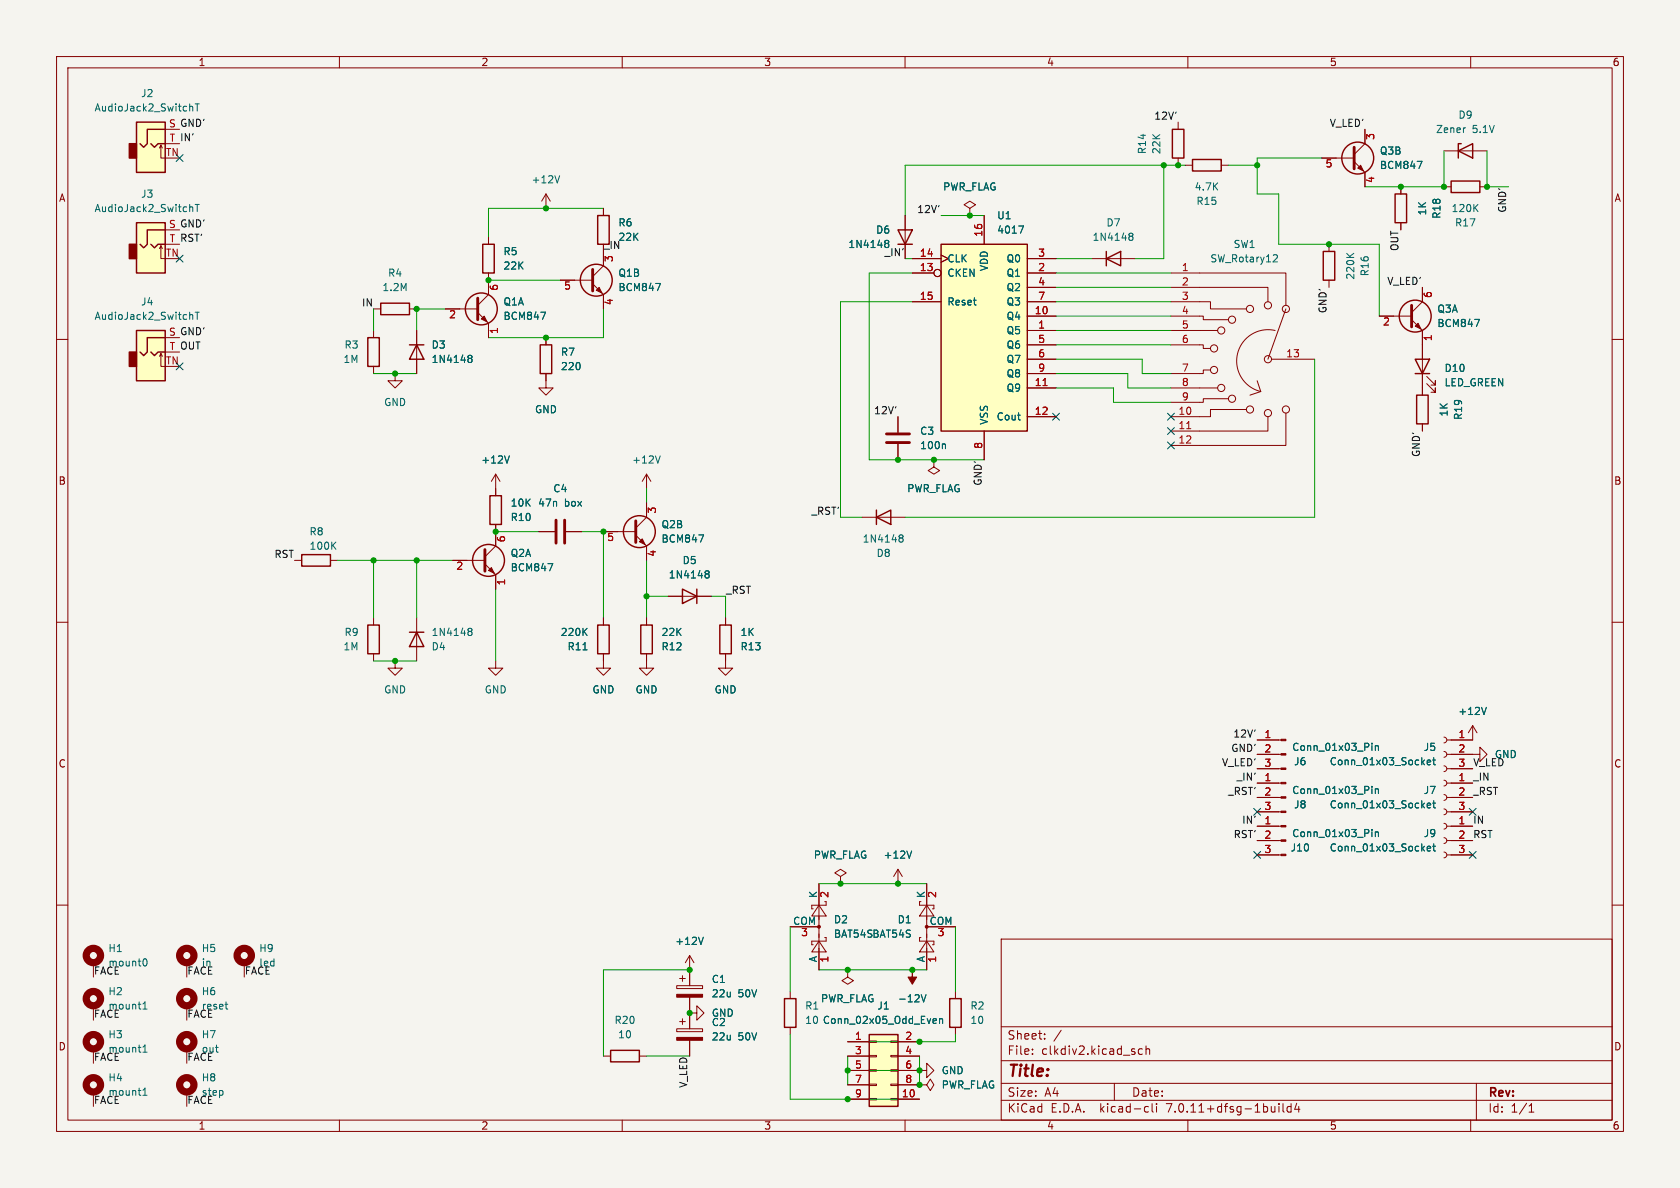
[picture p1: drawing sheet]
<svg xmlns="http://www.w3.org/2000/svg" width="297mm" height="210mm" viewBox="0 0 297 210" stroke-linecap="round" stroke-linejoin="round" font-family="sans-serif">
<path d="M0 0h297v210h-297z" fill="#f5f4ef" stroke="#f5f4ef" stroke-width=".18"/>
<g fill="none" stroke="#840000" stroke-width=".18">
<path d="M10 10h277v190h-277zM12 12h273v186h-273zM60 10v2M110 10v2M160 10v2M210 10v2M260 10v2M28.2 26.2l.2-.5v2.2h.8M28.4 25.7l.3 .5M29.2 22.9h2.5M29.2 25.4h2.5M96.5 34.3l-.7 1.3"/>
<path d="M96.5 34.3v2.5M96.5 34.3l.8 1.3M106.7 36.8v1.3M160 38.1v7.6M171.4 36.8l1.1-.6-1.1-.6-1 .6 1 .6v1.3M171.4 38.1h.1M174 38.1v5.1M208.3 21.6v1.3M208.3 27.9v1.3M209.5 29.2h1.3M215.9 29.2h1.3M233.7 27.9h5.7"/>
<path d="M239.4 28.6l1.9 1.9v2.5M241.3 22.9v2.5l-1.9 1.9M247.6 33v1.3M247.6 39.4v1.2M255.3 26.7h7.6M255.3 33h1.2M261.6 33h1.3M10 60h2M28.2 43.9l.2-.5v2.3h.8M28.4 43.4l.3 .5M29.2 40.6h2.5M29.2 43.2h2.5"/>
<path d="M29.2 59.7h2.5M66 58.4v1.3M66 54.6h1.3M72.4 54.6h1.3M73.7 58.4v7.6M78.7 54.6h5.8M84.5 55.2l1.9 2v2.5M86.4 41.9v1.3M86.4 48.3v3.8l-1.9 1.9M96.5 59.7v1.3M99.1 49.5h5.7M104.8 50.2l1.9 1.9v2.5"/>
<path d="M106.7 44.5v2.5l-1.9 1.9M161.3 48.3h3.8M161.3 45.7h5.1M161.3 53.3h5.1M166.4 45.1l1.2 .6-1.2 .7M181.6 58.4h5.1M181.6 55.9h5.1M181.6 48.3h5.1M181.6 45.7h5.1M181.6 53.3h5.1M181.6 50.8h5.1M193 45.7h7.7"/>
<path d="M207 48.3h20.3v5.7M207 50.8h17.2v2.5M207 53.3h7v1.3h6.3M207 55.9h5.7v.6h4.5M207 58.4h8.3M225.4 58.4a5.5 5.5 0 0 0-6.6 4.2 5.5 5.5 0 0 0 4.1 6.6M227.3 54.6l-3.1 8.9M234.9 43.2v1.3M234.9 49.5v1.3M243.8 55.9h5.8M249.6 56.5l1.9 1.9v11.5M251.5 50.8v2.5l-1.9 1.9"/>
<path d="M285 60h2M28.2 63l.2-.5v2.3h.8M28.4 62.5l.3 .5M29.2 62.2h2.5M66 64.8v1.2M69.8 66v1.3h1.3l-1.3 1.3-1.2-1.3h1.2M96.5 66v2.6h1.3l-1.3 1.3-1.3-1.3h1.3M158.7 73.7v2.8M158.7 78.5v2.8M174 76.2v5.1M181.6 68.6h5.1M181.6 73.7h5.1"/>
<path d="M181.6 61h5.1M181.6 63.5h5.1M181.6 66h5.1M207 61h5.7v.6h1.3M207 68.6h8.3M214 65.4h-1.3v.6h-5.7M217.2 70.5h-4.5v.6h-5.7M220.3 72.4h-6.3v1.3h-7M222.2 67.3l.7 1.9M222.9 69.2l-1.9 .7M224.2 73.7v2.5h-17.2M224.8 63.5h7.6"/>
<path d="M227.3 73v5.7h-20.3M251.5 74.9v1.3M252.2 67.8l1.5 1.5v-.7v.7h-.7M252.2 66.5l1.5 1.6v-.8v.8h-.7M52.1 99.1h1.2M58.4 99.1h1.3M80 99.1h5.7M85.7 99.7l1.9 1.9v2.5M87.6 83.8v3.8M87.6 92.7v3.8l-1.9 1.9M87.6 83.8l-.7 1.3M87.6 83.8l.8 1.3"/>
<path d="M95.2 94h2.8M100.1 94h2.8M106.7 94h5.7M112.4 94.6l1.9 1.9v2.6M114.3 83.8l-.8 1.3M114.3 83.8v2.6M114.3 88.9v2.5l-1.9 1.9M114.3 83.8l.8 1.3M152.4 91.4h7.6M165.1 81.3v1.3l1 .6-1 .6-1-.6 1-.6M165.1 81.3h.1M10 110h2"/>
<path d="M66 109.2v1.3M66 115.6v1.2M69.8 116.8v1.3h1.3l-1.3 1.3-1.2-1.3h1.2M73.7 109.2v7.6M87.6 116.8v1.3h1.3l-1.3 1.3-1.2-1.3h1.2M106.7 115.6v2.5h1.2l-1.2 1.3-1.3-1.3h1.3M106.7 109.2v1.3M114.3 115.6v2.5h1.3l-1.3 1.3-1.3-1.3h1.3M114.3 109.2v1.3M118.1 105.4h7.6M128.3 115.6v2.5h1.2l-1.2 1.3-1.3-1.3h1.3M128.3 109.2v1.3"/>
<path d="M285 110h2M222.2 138.4h4.3M222.2 135.9h4.3M222.2 133.4h4.3M222.2 130.8h4.3M255.3 135.4l.3 .1 .2 .4-.2 .3-.3 .2M255.3 132.8l.3 .2 .2 .3-.2 .4-.3 .2M255.3 130.3l.3 .2 .2 .3-.2 .4-.3 .1M255.3 137.9l.3 .2 .2 .3-.2 .4-.3 .1M255.8 133.4h5.8v-1.3l1.3 1.3-1.3 1.2v-1.2M255.8 138.4h4.5M255.8 135.9h4.5"/>
<path d="M260.3 128.3l-.7 1.2M260.3 128.3v2.5h-4.5M260.3 128.3l.8 1.2M10 160h2M144.8 156.2v15.3M146 159.4v.6h-2.5v.7h.3M148.6 154.9l1-.6-1-.6-1 .6 1 .6v1.3M148.6 156.2h.1M158.7 153.7v2.5M158.7 153.7l-.7 1.2M158.7 153.7l.8 1.2M162.8 159.4h-.2v.6h2.5v.7h-.3"/>
<path d="M163.8 156.2v15.3M222.2 143.5h4.3M222.2 141h4.3M222.2 151.1h4.3M222.2 148.6h4.3M222.2 146.1h4.3M255.3 143l.3 .2 .2 .3-.2 .4-.3 .1M255.3 140.5l.3 .1 .2 .3-.2 .4-.3 .2M255.3 150.6l.3 .2 .2 .3-.2 .4-.3 .1M255.3 148.1l.3 .1 .2 .4-.2 .3-.3 .2M255.3 145.5l.3 .2 .2 .3-.2 .4-.3 .2M255.8 143.5h4.5"/>
<path d="M255.8 141h4.5M255.8 151.1h4.5M255.8 148.6h4.5M255.8 146.1h4.5M285 160h2M16.5 170.2v2.5M16.5 177.8v2.5M33 170.2v2.5M33 177.8v2.5M43.2 170.2v2.5M119.6 174.2h4.6v.6h-4.6zM120.1 173h1.1"/>
<path d="M120.6 172.5v1M121.9 179.1h1.3v-1.3l1.3 1.3-1.3 1.2v-1.2M121.9 168.9l-.7 1.3M121.9 168.9v5.3M121.9 176.3v5.6M121.9 168.9l.8 1.3M139.7 163.8h5.1M139.7 175.3v1.2M144.8 166.4l1.2 1.9h-2.5zM144.8 160l1.2 1.9h-2.5zM145.8 165.7h.2v.7h-2.5v.6h.3M149.9 171.5v1.2l1 .7-1 .6-1.1-.6 1.1-.7"/>
<path d="M149.9 171.5h.1M162.8 165.7h-.2v.7h2.5v.6h-.3M163.8 166.4l1.3 1.9h-2.5zM163.8 160l1.3 1.9h-2.5zM163.8 163.8h5.1M168.9 175.3v1.2M177 166h108v32h-108zM16.5 185.4v2.6M16.5 193v2.6M33 185.4v2.6M33 193v2.6M60 198v2"/>
<path d="M106.7 186.7h1.2M110 198v2M113 186.7h1.3M119.6 181.9h4.6v.5h-4.6zM120.1 180.6h1.1M120.6 180.1v1M121.9 183.9v2.8M139.7 181.6v1.3M149.9 186.7h3.8M149.9 184.2h3.8M149.9 194.3h3.8M149.9 189.2h3.8"/>
<path d="M149.9 191.8h3.8M153.7 194.2h1.2v.2h-1.2zM153.7 191.6h1.2v.3h-1.2zM153.7 189.1h1.2v.3h-1.2zM153.7 186.6h1.2v.2h-1.2zM153.7 184h1.2v.3h-1.2zM157.5 194.2h1.2v.2h-1.2zM157.5 191.6h1.2v.3h-1.2zM157.5 189.1h1.2v.3h-1.2zM157.5 186.6h1.2v.2h-1.2zM157.5 184h1.2v.3h-1.2zM158.7 189.2h5.1v-1.2l1.3 1.2-1.3 1.3v-1.3"/>
<path d="M158.7 186.7h3.9M158.7 184.2h3.9M158.7 194.3h3.9M158.7 191.8h3.9M160 198v2M162.6 191.8h1.2l.7-1 .6 1-.6 1-.7-1M162.6 191.8h.1M168.9 181.6v1.3M177 194.5h108M177 191.5h108M177 187.5h108M177 181.5h108"/>
<path d="M182.5 186.3v.1M182.5 185.5v.1M184.7 183.6v.1M184.7 182.8v.1M187.6 182.1l-1.3 2M197 191.5v3M202 185.5l-.5-.1-.3 .3v.4l.2 .2h.6M202.6 195.6l.4 .1M202.6 185.5l.2-.1 .4 .1v.9M202.6 184.9v1.5M203 196.5l-.4 .1M203.7 195.1v1.3l.2 .2"/>
<path d="M204.5 195.1v.1M204.5 195.6v1M210 198v2M226.1 195.1v.1M226.1 195.6v1M226.8 195.1v1.3l.2 .2M228.2 195.7l-.4-.1-.3 .3v.4l.2 .2h.5M228.2 195.1v1.5M229.2 195l-.3 1.1h.9M229.6 195.6v1M260 198v2M261 191.5v6.5"/>
<path d="M270.3 196.6h.9M270.3 195.5l.4-.4v1.5"/>
<circle cx="165.7" cy="48.3" r=".63"/>
<circle cx="215.9" cy="58.4" r=".63"/>
<circle cx="217.8" cy="56.5" r=".63"/>
<circle cx="221" cy="54.6" r=".63"/>
<circle cx="224.2" cy="54" r=".63"/>
<circle cx="227.3" cy="54.6" r=".63"/>
<circle cx="214.6" cy="65.4" r=".63"/>
<circle cx="214.6" cy="61.6" r=".63"/>
<circle cx="215.9" cy="68.6" r=".63"/>
<circle cx="217.8" cy="70.5" r=".63"/>
<circle cx="221" cy="72.4" r=".63"/>
<circle cx="224.2" cy="73" r=".63"/>
<circle cx="224.2" cy="63.5" r=".63"/>
<circle cx="227.3" cy="72.4" r=".63"/>
</g>
<g fill="#ffffc2" stroke="#ffffc2" stroke-width=".18">
<path d="M24.1 21.6h5.1v8.9h-5.1z"/>
<path d="M166.4 43.2h15.2v33h-15.2z"/>
<path d="M24.1 39.4h5.1v8.9h-5.1z"/>
<path d="M24.1 58.4h5.1v8.9h-5.1z"/>
<path d="M153.7 182.9h5v12.7h-5z"/>
</g>
<g fill="#840000" stroke="#840000" stroke-width=".25">
<path d="M22.9 25.4h1.2v2.5h-1.2z"/>
<path d="M22.9 43.2h1.2v2.5h-1.2z"/>
<path d="M22.9 62.2h1.2v2.6h-1.2z"/>
</g>
<g fill="none" stroke="#840000" stroke-width=".25">
<path d="M24.1 21.6h5.1v8.9h-5.1zM24.1 39.4h5.1v8.9h-5.1zM26.7 25.4l.6 .6 .6-.6h1.3M29.2 22.9h-3.2v2.5l-.6 .6-.6-.6M105.7 38.1h2v5.1h-2zM207.3 22.9h2v5h-2zM210.8 28.2h5.1v2h-5.1zM246.6 34.3h2.1v5.1h-2.1zM256.5 32h5.1v2h-5.1zM257.8 26.7l2.5-1.3v2.5zM258.3 25.4h-.5v2.5M24.1 58.4h5.1v8.9h-5.1z"/>
<path d="M26.7 43.2l.6 .6 .6-.6h1.3M29.2 40.6h-3.2v2.6l-.6 .6-.6-.6M29.2 59.7h-3.2v2.5l-.6 .7-.6-.7M65 59.7h2.1v5.1h-2.1zM67.3 53.6h5.1v2h-5.1zM85.3 43.2h2.1v5.1h-2.1zM158.7 40.6h2.6l-1.3 2.6zM158.7 43.2h2.6M166.4 43.2h15.2v33h-15.2zM195.6 45.7l2.5-1.2v2.5zM195.6 44.5v2.5M233.9 44.5h2.1v5h-2.1z"/>
<path d="M26.7 62.2l.6 .7 .6-.7h1.3M72.4 61h2.5M73.7 61l1.2 2.5h-2.5zM95.5 61h2v5h-2zM250.2 63.5h2.5l-1.2 2.5zM250.2 66h2.5M250.4 69.9h2.1v5h-2.1zM53.3 98h5.1v2.1h-5.1zM86.6 87.6h2v5.1h-2zM154.9 91.4l2.6-1.2v2.5zM154.9 90.2v2.5M65 110.5h2.1v5.1h-2.1z"/>
<path d="M72.4 111.8h2.5M73.7 111.8l1.2 2.5h-2.5zM105.7 110.5h2v5.1h-2zM113.3 110.5h2v5.1h-2zM120.6 104.1l2.6 1.3-2.6 1.3zM123.2 104.1v2.6M127.3 110.5h2v5.1h-2zM138.7 176.5h2v5.1h-2zM167.9 176.5h2v5.1h-2zM107.9 185.7h5.1v2h-5.1zM153.7 182.9h5v12.7h-5z"/>
<circle cx="240" cy="27.9" r="2.82"/>
<circle cx="85.1" cy="54.6" r="2.82"/>
<circle cx="105.4" cy="49.5" r="2.82"/>
<circle cx="250.2" cy="55.9" r="2.82"/>
<circle cx="86.4" cy="99.1" r="2.82"/>
<circle cx="113" cy="94" r="2.82"/>
</g>
<g fill="none" stroke="#006464" stroke-width=".18">
<path d="M33.6 18.8h.4l.1 .8M34.5 18.4h.7M34.9 18.4v1.2M33.6 36.6h.4l.1 .8M34.5 36.1h.7M34.9 36.1v1.3M98.9 31.1l-.4 1.2M180.1 39.9h.9l-.6 1.3M250.5 28.5h.9l-.6 1.3M259 22.6h.1M260.7 36.7l.6 .7M261.3 36.1l-.7 .8"/>
<path d="M33.6 55.7h.4l.1 .8M34.5 55.2h.7M34.9 55.2v1.3M95.6 55.2h.8l-.5 1.3M115.9 50.1h.9l-.6 1.3M156.5 43h.1M156.5 42.6l.4-.1 .2 .1v.2l-.2 .2M156.6 43h.3M156.6 43l-.1 .1M156.9 43l.2 .2v.3M199.7 41.7l.1 .1M199.7 41.3l.4-.1 .1 .1 .1 .2-.2 .3"/>
<path d="M199.8 41.8h.3M199.8 41.8h-.1M200.1 41.8l.2 .2-.1 .4-.1 .1-.4-.1M225.3 45l.4 .1 .1 .3-.8 .9h.8M238.1 44.8l.7 .7M239.3 44.8l-.7 .5M260.7 56.5h.8l-.5 1.2M82.8 63.3l.2 .1M82.8 62.9l.4-.1 .2 .1v.2l-.2 .3M83 63.4h.2M83 63.4h-.2M83.2 63.4l.2 .2v.4l-.2 .1-.4-.1"/>
<path d="M167 78.5l.1 .2v.6M58.8 96.4l.6 .7M59.4 95.8l-.7 .8M90 80.6l-.4 1.3M96.9 99.6h.8l-.5 1.3M116.7 80.6l-.4 1.3M123.5 94.6h.9l-.6 1.2M159.1 95l.1 .1M159.1 94.6h.3l.2 .1 .1 .2-.3 .2M159.2 95.1h.2M159.2 95.1l-.1 .1M159.4 95.1l.3 .2-.1 .4-.2 .1h-.3"/>
<path d="M82.8 111.1h.4l.2 .1v.2l-.2 .2M82.8 111.6h.2M83 111.6h.2M83 111.6l-.2 .1M83.2 111.6l.2 .3v.3l-.2 .1h-.4M103.1 114.9h.7M103.2 111.6l.6 .7M103.8 111.1l-.7 .7M124.8 101.4l.1 .1M124.8 101l.3-.1 .2 .1 .1 .2-.3 .3M124.9 101.5h.2M124.9 101.5h-.1"/>
<path d="M125.1 101.5l.3 .2-.1 .4-.2 .1-.3-.1M242.5 131.4v.1M242.5 131.8v.9M242.5 139v.1M242.5 139.4v.9M243.1 131.8v.9M243.1 139.4v.9M243.1 139.6l.2-.2 .3 .1 .1 .8M243.1 131.9l.2-.1 .3 .1 .1 .8M252.3 134.8l.6-.1v-.3h-.4l-.2 .1 .1 .6h.5M253.3 134.4h.5M253.5 133.9v1.1l.3 .2"/>
<path d="M262.8 125l-.5 1.3M161.2 150.4l-.5 1.3M242.5 146.6v.2M242.5 147.1v.8M243.1 147.1v.8M243.1 147.2l.2-.1h.3l.1 .8M252.3 142.4l.6-.1v-.3h-.4l-.2 .2 .1 .6h.5M252.3 150l.6-.1v-.2l-.4-.1-.2 .2 .1 .6h.5M253.3 142h.5M253.3 149.6h.5M253.5 141.5v1.1l.3 .2M253.5 149.2v1.1l.3 .1"/>
<path d="M25.3 178.4h.7M25.3 177.5l.3-.4v1.3M25.5 169.6l.1-.1a.68 .68 0 0 1 .4 .6 .68 .68 0 0 1-.4 .7l-.1-.1M39.8 177.5h.5M40 178.3l.3 .1M124.3 165.7l-.4 1.2M162.9 175.8l.4 1.3 .4-1.3M25.3 185.1l.3-.4v1.3M25.3 192.7l.3-.4v1.3M25.3 186h.7M25.3 193.6h.7M165.1 180.1h.4l.1 .3-.7 .1"/>
<path d="M165.5 180.9h-.4M166.1 180.2l.2-.1h.3v.8M166.1 180.1v.8"/>
</g>
<path d="M239.4 26v3.8M84.5 52.7v3.8M104.8 47.6v3.8M249.6 54v3.8M156.7 78.2h4.1M156.7 76.7h4.1M85.7 97.2v3.8M98.3 91.9v4.1M99.8 91.9v4.1M112.4 92.1v3.8" fill="none" stroke="#840000" stroke-width=".51"/>
<path d="M184.4 68.2h.7M209.8 75.8h.7" fill="none" stroke="#a90000" stroke-width=".18"/>
<g fill="#840000" stroke="#840000" stroke-width=".18">
<path d="M86.4 100.8l.5-.5 .5 1z"/>
<path d="M105.9 50.8l.5 1-1-.5z"/>
<path d="M85.1 56.4l.5-.5 .5 1z"/>
<path d="M226.5 143.4h.8v.2h-.8z"/>
<path d="M226.5 140.8h.8v.3h-.8z"/>
<path d="M226.5 138.3h.8v.3h-.8z"/>
<path d="M226.5 151h.8v.3h-.8z"/>
<path d="M226.5 148.5h.8v.2h-.8z"/>
<path d="M226.5 145.9h.8v.3h-.8z"/>
<path d="M226.5 135.8h.8v.2h-.8z"/>
<path d="M226.5 133.2h.8v.3h-.8z"/>
<path d="M226.5 130.7h.8v.2h-.8z"/>
<path d="M113 95.8l.5-.5 .5 1z"/>
<path d="M119.6 183.4h4.6v.5h-4.6z"/>
<path d="M119.6 175.8h4.6v.5h-4.6z"/>
<path d="M250.2 57.7l.5-.5 .5 1z"/>
<path d="M240 29.7l.5-.5 .5 1z"/>
<path d="M161.3 171.5v1.2h.8l-.8 1.3-.8-1.3h.8z"/>
<circle cx="144.8" cy="163.8" r=".25"/>
<circle cx="163.8" cy="163.8" r=".25"/>
</g>
<g fill="none" stroke="#840000" stroke-width="1.3">
<circle cx="16.5" cy="168.9" r="1.27"/>
<circle cx="16.5" cy="176.5" r="1.27"/>
<circle cx="33" cy="176.5" r="1.27"/>
<circle cx="33" cy="168.9" r="1.27"/>
<circle cx="43.2" cy="168.9" r="1.27"/>
<circle cx="16.5" cy="191.8" r="1.27"/>
<circle cx="16.5" cy="184.1" r="1.27"/>
<circle cx="33" cy="191.8" r="1.27"/>
<circle cx="33" cy="184.1" r="1.27"/>
</g>
<g fill="none" stroke="#009600" stroke-width=".18">
<path d="M106.7 36.8h-20.3v5.1M166.4 38.1h7.6M205.7 29.2v16.5h-5M209.5 29.2h-49.5v8.9M217.2 29.2h5M233.7 27.9h-11.5v6.4h3.9v8.9h17.7v12.7M255.3 26.7v6.3h-14M262.9 26.7v6.3h3.8M66 54.6v3.8M78.7 54.6h-5v3.8M86.4 49.5h12.7M106.7 54.6v5.1h-20.3"/>
<path d="M160 45.7h1.3M161.3 48.3h-7.6v33h20.3M161.3 53.3h-12.7v38.1h3.8M186.7 45.7h6.3M186.7 48.3h20.3M186.7 50.8h20.3M186.7 53.3h20.3M186.7 55.9h20.3M186.7 58.4h20.3M66 66h7.7M186.7 68.6h10.1v2.5h10.2M186.7 66h12.7v2.6h7.6"/>
<path d="M186.7 63.5h15.2v2.5h5.1M186.7 61h20.3M232.4 63.5v27.9h-72.4M59.7 99.1h20.3M66 99.1v10.1M73.7 99.1v10.1M87.6 94h7.6M102.9 94h3.8v15.2M114.3 86.4v2.5M114.3 99.1v10.1M66 116.8h7.7M87.6 104.1v12.7"/>
<path d="M114.3 105.4h3.8M125.7 105.4h2.6v3.8M144.8 156.2h19M121.9 171.5h-15.2v15.2M139.7 163.8v11.5M144.8 171.5h19M168.9 163.8v11.5M114.3 186.7h7.6M139.7 182.9v11.4h22.9M149.9 186.7v5.1M149.9 189.2h12.7M162.6 186.7v5.1"/>
<path d="M168.9 182.9v1.3h-19"/>
</g>
<g fill="none" stroke="#000084" stroke-width=".18">
<path d="M31.1 27.3l1.3 1.2M32.4 27.3l-1.3 1.2M31.1 45.1l1.3 1.2M32.4 45.1l-1.3 1.2M31.1 64.2l1.3 1.2M32.4 64.2l-1.3 1.2M186.1 73.1l1.2 1.2M187.3 73.1l-1.2 1.2M206.4 75.6l1.2 1.2M206.4 73.1l1.2 1.2M206.4 78.1l1.2 1.2M207.6 75.6l-1.2 1.2"/>
<path d="M207.6 73.1l-1.2 1.2M207.6 78.1l-1.2 1.2M221.6 142.9l1.3 1.2M221.6 150.5l1.3 1.2M222.9 142.9l-1.3 1.2M222.9 150.5l-1.3 1.2M259.7 150.5l1.3 1.2M259.7 142.9l1.3 1.2M261 150.5l-1.3 1.2M261 142.9l-1.3 1.2"/>
</g>
<g fill="#009600" stroke="#009600" stroke-width=".18">
<circle cx="162.6" cy="191.8" r=".46"/>
<circle cx="162.6" cy="189.2" r=".46"/>
<circle cx="149.9" cy="194.3" r=".46"/>
<circle cx="149.9" cy="189.2" r=".46"/>
<circle cx="148.6" cy="156.2" r=".46"/>
<circle cx="158.7" cy="156.2" r=".46"/>
<circle cx="162.6" cy="184.2" r=".46"/>
<circle cx="149.9" cy="171.5" r=".46"/>
<circle cx="161.3" cy="171.5" r=".46"/>
<circle cx="255.3" cy="33" r=".46"/>
<circle cx="247.6" cy="33" r=".46"/>
<circle cx="222.2" cy="29.2" r=".46"/>
<circle cx="208.3" cy="29.2" r=".46"/>
<circle cx="205.7" cy="29.2" r=".46"/>
<circle cx="262.9" cy="33" r=".46"/>
<circle cx="234.9" cy="43.2" r=".46"/>
<circle cx="96.5" cy="59.7" r=".46"/>
<circle cx="66" cy="99.1" r=".46"/>
<circle cx="96.5" cy="36.8" r=".46"/>
<circle cx="86.4" cy="49.5" r=".46"/>
<circle cx="69.8" cy="66" r=".46"/>
<circle cx="73.7" cy="54.6" r=".46"/>
<circle cx="73.7" cy="99.1" r=".46"/>
<circle cx="165.1" cy="81.3" r=".46"/>
<circle cx="158.7" cy="81.3" r=".46"/>
<circle cx="171.4" cy="38.1" r=".46"/>
<circle cx="87.6" cy="94" r=".46"/>
<circle cx="106.7" cy="94" r=".46"/>
<circle cx="69.8" cy="116.8" r=".46"/>
<circle cx="121.9" cy="179.1" r=".46"/>
<circle cx="121.9" cy="171.5" r=".46"/>
<circle cx="114.3" cy="105.4" r=".46"/>
</g>
<text font-size="2.8" fill="#840000" x="178" y="190.9">Title:</text>
<g font-size="2.1" fill="#840000">
<text x="178" y="184">Sheet:</text>
<text x="178" y="186.7">File:</text>
<text x="184.1" y="186.7">clkdiv2.kicad_sch</text>
<text x="178" y="196.9">KiCad</text>
<text x="178" y="194.1">Size:</text>
<text x="184.7" y="194.1">A4</text>
<text x="185.7" y="196.9">E.D.A.</text>
<text x="194.6" y="196.9">kicad-cli</text>
<text x="200" y="194.1">Date:</text>
<text x="206.5" y="196.9">7.0.11+dfsg-1build4</text>
<text x="263" y="194.3">Rev:</text>
<text x="263" y="196.9">Id:</text>
<text x="267.1" y="196.9">1/1</text>
</g>
<g font-size="1.8" fill="#840000">
<text x="35" y="11.9">1</text>
<text x="85" y="11.9">2</text>
<text x="135" y="11.9">3</text>
<text x="185" y="11.9">4</text>
<text x="235" y="11.9">5</text>
<text x="285" y="11.9">6</text>
<text x="10.3" y="35.9">A</text>
<text x="285.3" y="35.9">A</text>
<text x="106.7" y="44.1">_IN</text>
<text x="10.3" y="85.9">B</text>
<text x="285.3" y="85.9">B</text>
<text x="10.3" y="135.9">C</text>
<text x="285.3" y="135.9">C</text>
<text x="10.3" y="185.9">D</text>
<text x="285.3" y="185.9">D</text>
<text x="35" y="199.9">1</text>
<text x="85" y="199.9">2</text>
<text x="135" y="199.9">3</text>
<text x="185" y="199.9">4</text>
<text x="235" y="199.9">5</text>
<text x="285" y="199.9">6</text>
</g>
<g font-size="1.8" fill="#006464">
<text x="24.8" y="17.4">J2</text>
<text x="16.6" y="19.9">AudioJack2_SwitchT</text>
<text x="253.8" y="23.7">Zener</text>
<text x="257.7" y="21.2">D9</text>
<text x="260.3" y="23.7">5.1V</text>
<text x="202.8" y="27.3" transform="rotate(-90 202.8 27.3)">R14</text>
<text x="205.3" y="27.3" transform="rotate(-90 205.3 27.3)">22K</text>
<text x="243.8" y="27.5">Q3B</text>
<text x="24.8" y="35.2">J3</text>
<text x="93.9" y="32.6">+12V</text>
<text x="166.6" y="33.9">PWR_FLAG</text>
<text x="211.1" y="33.9">4.7K</text>
<text x="243.8" y="30.1">BCM847</text>
<text x="16.6" y="37.7">AudioJack2_SwitchT</text>
<text x="109.2" y="40.2">R6</text>
<text x="154.8" y="41.5">D6</text>
<text x="176.2" y="39">U1</text>
<text x="176.2" y="41.5">4017</text>
<text x="195.5" y="40.2">D7</text>
<text x="211.4" y="36.4">R15</text>
<text x="252.3" y="38.2" transform="rotate(-90 252.3 38.2)">1K</text>
<text x="254.9" y="38.8" transform="rotate(-90 254.9 38.8)">R18</text>
<text x="256.5" y="37.7">120K</text>
<text x="257.1" y="40.2">R17</text>
<text x="88.9" y="45.3">R5</text>
<text x="88.9" y="47.9">22K</text>
<text x="109.2" y="42.8">22K</text>
<text x="149.9" y="44">1N4148</text>
<text x="156.3" y="45.4">_IN'</text>
<text x="167.4" y="46.6">CLK</text>
<text x="177.9" y="46.6">Q0</text>
<text x="193.1" y="42.8">1N4148</text>
<text x="213.9" y="46.6">SW_Rotary12</text>
<text x="218" y="44">SW1</text>
<text x="67.5" y="51.7">1.2M</text>
<text x="68.5" y="49.1">R4</text>
<text x="109.2" y="51.7">BCM847</text>
<text x="109.2" y="49.1">Q1B</text>
<text x="167.4" y="49.1">CKEN</text>
<text x="174.9" y="48" transform="rotate(-90 174.9 48)">VDD</text>
<text x="177.9" y="49.1">Q1</text>
<text x="177.9" y="51.7">Q2</text>
<text x="239.6" y="49.5" transform="rotate(-90 239.6 49.5)">220K</text>
<text x="242.2" y="48.9" transform="rotate(-90 242.2 48.9)">R16</text>
<text x="16.6" y="56.7">AudioJack2_SwitchT</text>
<text x="24.8" y="54.2">J4</text>
<text x="88.9" y="56.7">BCM847</text>
<text x="88.9" y="54.2">Q1A</text>
<text x="167.4" y="54.2">Reset</text>
<text x="177.9" y="59.3">Q5</text>
<text x="177.9" y="56.7">Q4</text>
<text x="177.9" y="54.2">Q3</text>
<text x="254" y="55.5">Q3A</text>
<text x="254" y="58">BCM847</text>
<text x="60.6" y="64.4">1M</text>
<text x="60.8" y="61.8">R3</text>
<text x="76.2" y="61.8">D3</text>
<text x="76.2" y="64.4">1N4148</text>
<text x="99.1" y="63.1">R7</text>
<text x="99.1" y="65.6">220</text>
<text x="177.9" y="61.8">Q6</text>
<text x="177.9" y="64.4">Q7</text>
<text x="255.3" y="66">D10</text>
<text x="67.8" y="72">GND</text>
<text x="177.9" y="69.4">Q9</text>
<text x="177.9" y="66.9">Q8</text>
<text x="255.3" y="68.5">LED_GREEN</text>
<text x="94.5" y="73.3">GND</text>
<text x="162.6" y="77.1">C3</text>
<text x="174.9" y="75.2" transform="rotate(-90 174.9 75.2)">VSS</text>
<text x="176.1" y="74.5">Cout</text>
<text x="256.1" y="73.7" transform="rotate(-90 256.1 73.7)">1K</text>
<text x="258.7" y="74.3" transform="rotate(-90 258.7 74.3)">R19</text>
<text x="85" y="82.1">+12V</text>
<text x="111.7" y="82.1">+12V</text>
<text x="162.6" y="79.6">100n</text>
<text x="90.2" y="89.8">10K</text>
<text x="95" y="89.8">47n</text>
<text x="97.7" y="87.2">C4</text>
<text x="99.8" y="89.8">box</text>
<text x="160.3" y="87.2">PWR_FLAG</text>
<text x="54.6" y="94.8">R8</text>
<text x="90.2" y="92.3">R10</text>
<text x="116.8" y="93.6">Q2B</text>
<text x="54.6" y="97.4">100K</text>
<text x="90.2" y="101.2">BCM847</text>
<text x="90.2" y="98.7">Q2A</text>
<text x="116.8" y="96.1">BCM847</text>
<text x="120.6" y="99.9">D5</text>
<text x="152.4" y="96.1">1N4148</text>
<text x="154.9" y="98.7">D8</text>
<text x="118.1" y="102.5">1N4148</text>
<text x="60.8" y="112.6">R9</text>
<text x="76.2" y="112.6">1N4148</text>
<text x="99" y="112.6">220K</text>
<text x="116.8" y="112.6">22K</text>
<text x="130.8" y="112.6">1K</text>
<text x="60.6" y="115.2">1M</text>
<text x="76.2" y="115.2">D4</text>
<text x="100.2" y="115.2">R11</text>
<text x="116.8" y="115.2">R12</text>
<text x="130.8" y="115.2">R13</text>
<text x="67.8" y="122.8">GND</text>
<text x="85.6" y="122.8">GND</text>
<text x="104.6" y="122.8">GND</text>
<text x="112.3" y="122.8">GND</text>
<text x="126.2" y="122.8">GND</text>
<text x="257.7" y="126.6">+12V</text>
<text x="228.3" y="132.9">Conn_01x03_Pin</text>
<text x="228.7" y="135.5">J6</text>
<text x="235" y="135.5">Conn_01x03_Socket</text>
<text x="251.6" y="132.9">J5</text>
<text x="264.2" y="134.2">GND</text>
<text x="228.3" y="140.6">Conn_01x03_Pin</text>
<text x="228.7" y="143.1">J8</text>
<text x="235" y="143.1">Conn_01x03_Socket</text>
<text x="251.6" y="140.6">J7</text>
<text x="228.3" y="148.2">Conn_01x03_Pin</text>
<text x="251.6" y="148.2">J9</text>
<text x="143.8" y="152">PWR_FLAG</text>
<text x="156.1" y="152">+12V</text>
<text x="228.1" y="150.7">J10</text>
<text x="235" y="150.7">Conn_01x03_Socket</text>
<text x="144.5" y="158.9" transform="rotate(-90 144.5 158.9)">K</text>
<text x="163.6" y="158.9" transform="rotate(-90 163.6 158.9)">K</text>
<text x="119.3" y="167.2">+12V</text>
<text x="140.1" y="163.6">COM</text>
<text x="147.3" y="163.4">D2</text>
<text x="147.3" y="166">BAT54SBAT54S</text>
<text x="158.6" y="163.4">D1</text>
<text x="164.2" y="163.6">COM</text>
<text x="19.1" y="171">mount0</text>
<text x="19.1" y="168.5">H1</text>
<text x="35.6" y="168.5">H5</text>
<text x="45.7" y="168.5">H9</text>
<text x="125.7" y="174">C1</text>
<text x="144.5" y="170.2" transform="rotate(-90 144.5 170.2)">A</text>
<text x="163.6" y="170.2" transform="rotate(-90 163.6 170.2)">A</text>
<text x="19.1" y="178.7">mount1</text>
<text x="19.1" y="176.1">H2</text>
<text x="35.6" y="176.1">H6</text>
<text x="125.7" y="179.9">GND</text>
<text x="125.7" y="176.5">22u</text>
<text x="130.5" y="176.5">50V</text>
<text x="142.2" y="178.7">R1</text>
<text x="145" y="177.4">PWR_FLAG</text>
<text x="155" y="178.7">J1</text>
<text x="158.6" y="177.4">-12V</text>
<text x="171.5" y="178.7">R2</text>
<text x="19.1" y="183.7">H3</text>
<text x="35.6" y="183.7">H7</text>
<text x="108.5" y="181.2">R20</text>
<text x="109.2" y="183.7">10</text>
<text x="125.7" y="181.6">C2</text>
<text x="125.7" y="184.1">22u</text>
<text x="130.5" y="184.1">50V</text>
<text x="142.2" y="181.2">10 Conn_02x05_Odd_Even</text>
<text x="145.4" y="181.2">Conn_02x05_Odd_Even</text>
<text x="171.5" y="181.2">10</text>
<text x="19.1" y="186.3">mount1</text>
<text x="19.1" y="191.4">H4</text>
<text x="35.6" y="191.4">H8</text>
<text x="166.4" y="190.1">GND</text>
<text x="19.1" y="193.9">mount1</text>
<text x="166.4" y="192.6">PWR_FLAG</text>
</g>
<g font-size="1.8" fill="#0f0f0f">
<text x="29.8" y="22.6">S GND'</text>
<text x="204" y="21.2">12V'</text>
<text x="235" y="22.5">V_LED'</text>
<text x="29.9" y="25.1">T IN'</text>
<text x="29.8" y="40.4">S GND'</text>
<text x="162.1" y="37.8">12V'</text>
<text x="266.3" y="37.7" transform="rotate(-90 266.3 37.7)">GND'</text>
<text x="29.9" y="42.9">T RST'</text>
<text x="247.3" y="44.5" transform="rotate(-90 247.3 44.5)">OUT</text>
<text x="245.1" y="50.5">V_LED'</text>
<text x="29.8" y="59.4">S GND'</text>
<text x="63.9" y="54.3">IN</text>
<text x="234.6" y="55.5" transform="rotate(-90 234.6 55.5)">GND'</text>
<text x="29.9" y="62">T OUT</text>
<text x="154.4" y="73.3">12V'</text>
<text x="251.1" y="80.9" transform="rotate(-90 251.1 80.9)">GND'</text>
<text x="173.6" y="86" transform="rotate(-90 173.6 86)">GND'</text>
<text x="143.4" y="91.1">_RST'</text>
<text x="48.4" y="98.7">RST</text>
<text x="128.3" y="105.1">_RST</text>
<text x="217.9" y="130.5">12V'</text>
<text x="215.9" y="135.5">V_LED'</text>
<text x="217.6" y="133">GND'</text>
<text x="260.3" y="135.5">V_LED</text>
<text x="217" y="140.6">_RST'</text>
<text x="218.5" y="138.1">_IN'</text>
<text x="260.3" y="140.6">_RST</text>
<text x="260.3" y="138.1">_IN</text>
<text x="218" y="148.2">RST'</text>
<text x="219.5" y="145.7">IN'</text>
<text x="260.3" y="148.2">RST</text>
<text x="260.3" y="145.7">IN</text>
<text x="16.5" y="172.4">FACE</text>
<text x="33" y="172.4">FACE</text>
<text x="35.6" y="171">in</text>
<text x="43.2" y="172.4">FACE</text>
<text x="45.7" y="171">led</text>
<text x="16.5" y="180">FACE</text>
<text x="33" y="180">FACE</text>
<text x="35.6" y="178.7">reset</text>
<text x="16.5" y="187.6">FACE</text>
<text x="33" y="187.6">FACE</text>
<text x="35.6" y="186.3">out</text>
<text x="16.5" y="195.2">FACE</text>
<text x="33" y="195.2">FACE</text>
<text x="35.6" y="193.9">step</text>
<text x="121.6" y="192.4" transform="rotate(-90 121.6 192.4)">V_LED</text>
</g>
<g font-size="1.8" fill="#a90000">
<text x="29.2" y="27.7">TN</text>
<text x="234.2" y="29.9">5</text>
<text x="243.3" y="24.8" transform="rotate(-90 243.3 24.8)">3</text>
<text x="243.3" y="32.5" transform="rotate(-90 243.3 32.5)">4</text>
<text x="173.7" y="42" transform="rotate(-90 173.7 42)">16</text>
<text x="29.2" y="45.5">TN</text>
<text x="108.7" y="46.4" transform="rotate(-90 108.7 46.4)">3</text>
<text x="162.5" y="45.5">14</text>
<text x="183.4" y="45.5">3</text>
<text x="88.3" y="51.5" transform="rotate(-90 88.3 51.5)">6</text>
<text x="99.6" y="51.5">5</text>
<text x="162.5" y="48">13</text>
<text x="162.5" y="53.1">15</text>
<text x="183.4" y="48">2</text>
<text x="183.4" y="50.5">4</text>
<text x="183.4" y="53.1">7</text>
<text x="208.8" y="48">1</text>
<text x="208.8" y="50.5">2</text>
<text x="208.8" y="53.1">3</text>
<text x="253.4" y="52.8" transform="rotate(-90 253.4 52.8)">6</text>
<text x="79.3" y="56.6">2</text>
<text x="88.3" y="59.1" transform="rotate(-90 88.3 59.1)">1</text>
<text x="108.7" y="54" transform="rotate(-90 108.7 54)">4</text>
<text x="182.8" y="55.6">10</text>
<text x="183.4" y="58.2">1</text>
<text x="208.8" y="55.6">4</text>
<text x="208.8" y="58.2">5</text>
<text x="244.4" y="57.9">2</text>
<text x="29.2" y="64.5">TN</text>
<text x="183.4" y="60.7">5</text>
<text x="183.4" y="63.2">6</text>
<text x="183.4" y="65.8">9</text>
<text x="208.8" y="60.7">6</text>
<text x="208.8" y="65.8">7</text>
<text x="227.3" y="63.2">13</text>
<text x="253.4" y="60.4" transform="rotate(-90 253.4 60.4)">1</text>
<text x="182.8" y="68.3">11</text>
<text x="208.8" y="68.3">8</text>
<text x="208.8" y="70.9">9</text>
<text x="182.8" y="73.4">12</text>
<text x="208.2" y="73.4">10</text>
<text x="208.2" y="75.9">11</text>
<text x="173.7" y="79.4" transform="rotate(-90 173.7 79.4)">8</text>
<text x="208.2" y="78.5">12</text>
<text x="89.6" y="96" transform="rotate(-90 89.6 96)">6</text>
<text x="107.2" y="96">5</text>
<text x="116.3" y="90.9" transform="rotate(-90 116.3 90.9)">3</text>
<text x="80.6" y="101">2</text>
<text x="116.3" y="98.5" transform="rotate(-90 116.3 98.5)">4</text>
<text x="89.6" y="103.6" transform="rotate(-90 89.6 103.6)">1</text>
<text x="223.4" y="130.6">1</text>
<text x="257.7" y="130.6">1</text>
<text x="223.4" y="133.1">2</text>
<text x="223.4" y="135.6">3</text>
<text x="257.7" y="133.1">2</text>
<text x="257.7" y="135.6">3</text>
<text x="223.4" y="138.2">1</text>
<text x="223.4" y="140.7">2</text>
<text x="223.4" y="143.3">3</text>
<text x="257.7" y="138.2">1</text>
<text x="257.7" y="140.7">2</text>
<text x="257.7" y="143.3">3</text>
<text x="223.4" y="145.8">1</text>
<text x="223.4" y="148.3">2</text>
<text x="257.7" y="145.8">1</text>
<text x="257.7" y="148.3">2</text>
<text x="223.4" y="150.9">3</text>
<text x="257.7" y="150.9">3</text>
<text x="146.8" y="158.8" transform="rotate(-90 146.8 158.8)">2</text>
<text x="165.8" y="158.8" transform="rotate(-90 165.8 158.8)">2</text>
<text x="141.5" y="165.8">3</text>
<text x="165.7" y="165.8">3</text>
<text x="146.8" y="170.3" transform="rotate(-90 146.8 170.3)">1</text>
<text x="165.8" y="170.3" transform="rotate(-90 165.8 170.3)">1</text>
<text x="151.1" y="183.9">1</text>
<text x="159.9" y="183.9">2</text>
<text x="151.1" y="186.4">3</text>
<text x="151.1" y="189">5</text>
<text x="151.1" y="191.5">7</text>
<text x="159.9" y="186.4">4</text>
<text x="159.9" y="189">6</text>
<text x="159.9" y="191.5">8</text>
<text x="151.1" y="194.1">9</text>
<text x="159.3" y="194.1">10</text>
</g>
</svg>
